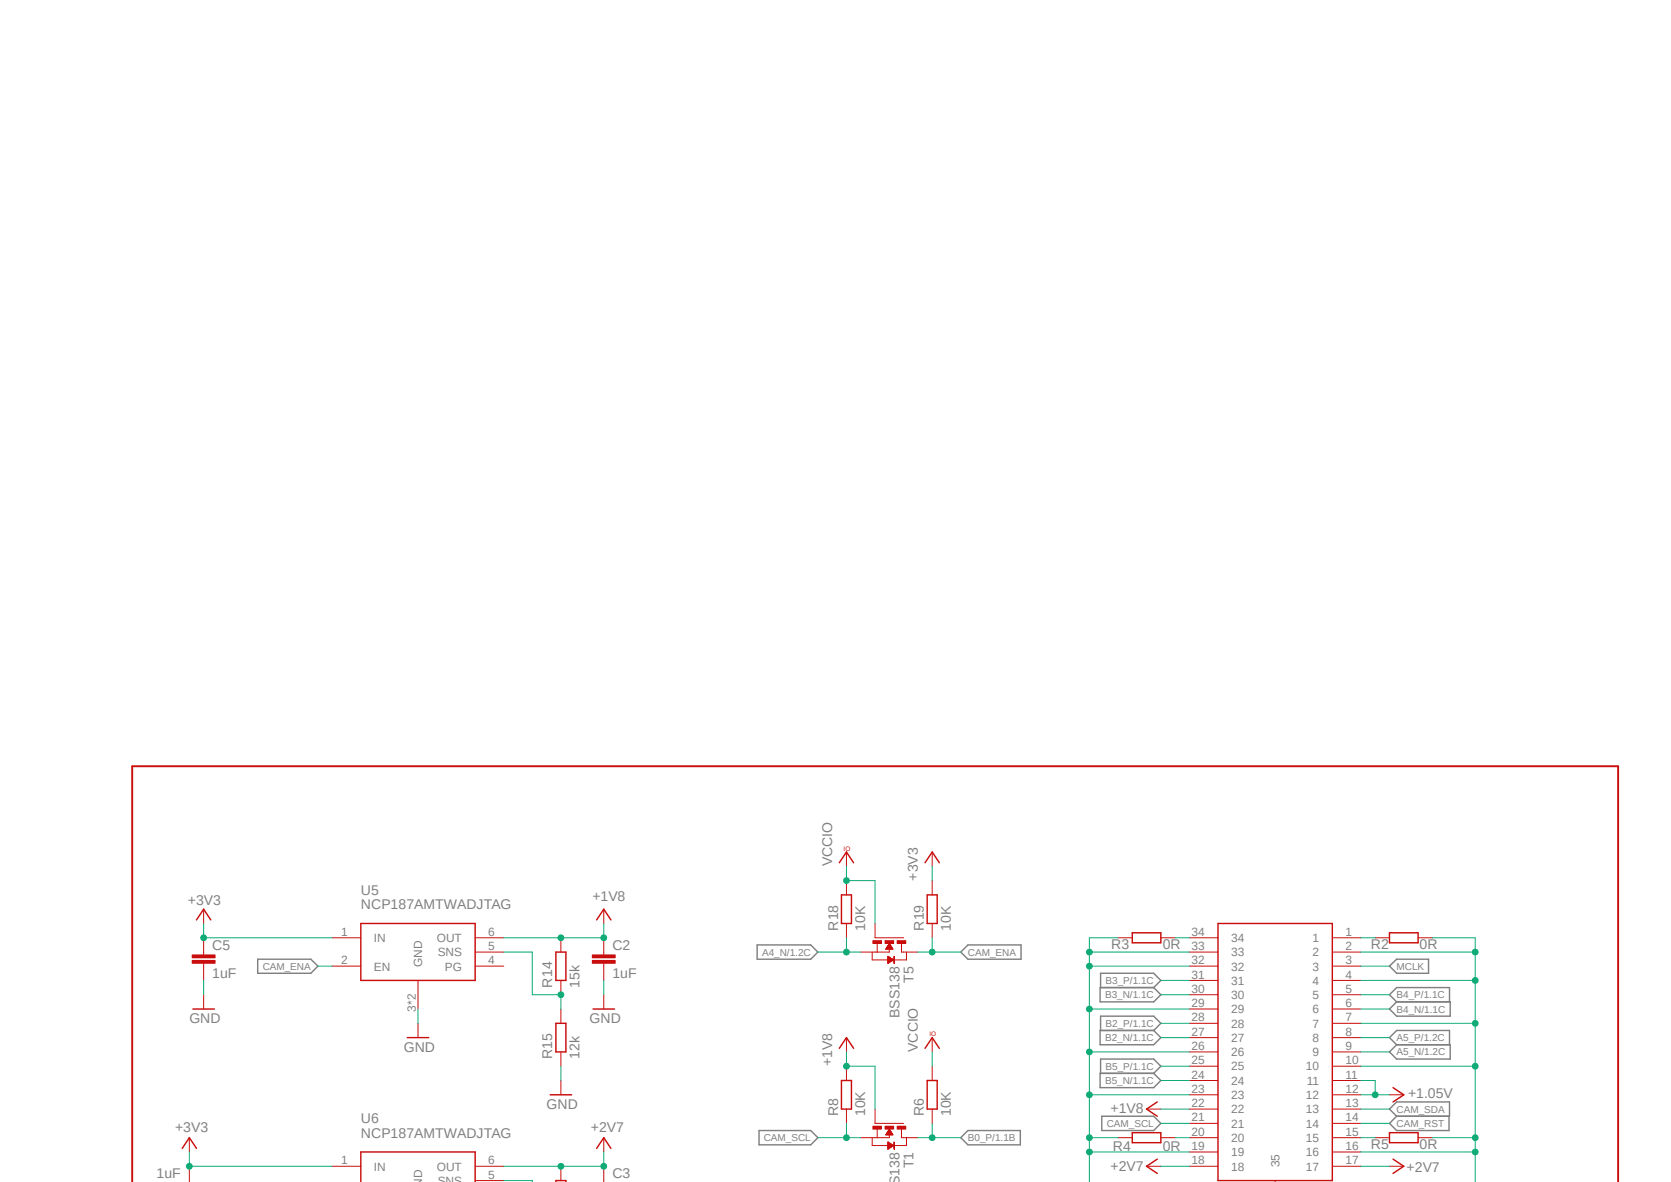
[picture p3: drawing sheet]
<svg xmlns="http://www.w3.org/2000/svg" width="297mm" height="210mm" viewBox="0 0 297 210" stroke-linecap="round" stroke-linejoin="round" font-family="sans-serif">
<path d="M9.1 97.8l142.7 112.1M288 97.8l-142.7 112.1" fill="none" stroke="#fff" stroke-width=".18"/>
<g fill="none" stroke="#808080" stroke-width=".25">
<path d="M45.8 170.4h9.4l1.3 1.3-1.3 1.2h-9.4zM134.6 167.9h9.5l1.3 1.3-1.3 1.2h-9.5zM170.8 169.2l1.2-1.3h9.5v2.5h-9.5zM195.5 175.5h9.6l1.2 1.2-1.2 1.3h-9.6zM195.6 175.5v-2.6h9.5l1.2 1.3-1.2 1.3M247 179.3l1.2-1.3h9.6v2.6h-9.6zM247 171.7l1.2-1.3h5.7v2.5h-5.7zM248.2 178l-1.2-1.3 1.2-1.2h9.4v2.5M195.5 183.1h9.6l1.2 1.3-1.2 1.2h-9.6zM195.5 190.7h9.6l1.2 1.3-1.2 1.3h-9.6zM195.6 183.1v-2.5h9.5l1.2 1.2-1.2 1.3M195.6 190.7v-2.5h9.5l1.2 1.2-1.2 1.3"/>
<path d="M195.8 198.3h9.3l1.2 1.3-1.2 1.3h-9.3zM247 197.1l1.2-1.3h9.4v2.5h-9.4zM248.2 185.6l-1.2-1.2 1.2-1.3h9.4v2.5M248.2 185.6h9.6v2.6h-9.6l-1.2-1.3zM248.2 198.3l-1.2 1.3 1.2 1.3h9.4v-2.6M134.9 200.9h9.2l1.3 1.2-1.3 1.3h-9.2zM172 200.9h9.4v2.5h-9.4l-1.2-1.3z"/>
</g>
<path d="M205.7 195.8l-1.9 1.3 1.9 1.2M247.6 193.3l1.9 1.2-1.9 1.3M205.7 206l-1.9 1.2 1.9 1.3M247.6 206l1.9 1.2-1.9 1.3" fill="none" stroke="#c90d0c" stroke-width=".25"/>
<path d="M155.5 199.6h5.1M203.8 197.1h2.5M247 194.5h2.5M155 202.1v1.4h2.8M155.9 200.6v1.5M158.1 201.6v.5h-2.6M160.2 200.6v1.5h.4M161.1 202.1v1.4h-2.3M203.8 207.2h2.5M247 207.2h2.5" fill="none" stroke="#c90d0c" stroke-width=".18"/>
<path d="M23.5 209.9v-73.8h264.1v73.8" fill="none" stroke="#c90d0c" stroke-width=".34"/>
<path d="M159.5 200.1h1.5v.5h-1.5z" fill-rule="evenodd" fill="#c90d0c"/>
<path d="M159.5 200.1h1.5v.5h-1.5z" fill="none" stroke="#c90d0c" stroke-width=".18"/>
<path d="M157.3 200.1h1.5v.5h-1.5z" fill-rule="evenodd" fill="#c90d0c"/>
<path d="M157.3 200.1h1.5v.5h-1.5z" fill="none" stroke="#c90d0c" stroke-width=".18"/>
<path d="M155.2 200.1h1.5v.5h-1.5z" fill-rule="evenodd" fill="#c90d0c"/>
<path d="M155.2 200.1h1.5v.5h-1.5z" fill="none" stroke="#c90d0c" stroke-width=".18"/>
<path d="M158.9 202.9l.1 1.3z" fill-rule="evenodd" fill="#c90d0c"/>
<g fill="none" stroke="#c90d0c" stroke-width=".18">
<path d="M36.2 161.5v2.6M107.3 161.5v2.6M107.3 169.2v.5M107.3 171.2v.5M107.3 176.7v2.6M150.5 184.4v2.5M150.5 189.4v2.6M150.5 197.1v2.5M155.5 197.1v2.5M165.7 184.4v2.5M165.7 189.4v2.6M165.7 197.1v2.5"/>
<path d="M33.7 202.1v2.6M107.3 202.1v2.6M153 202.1h2.5M157.5 201.6h1.2M157.5 201.5h1.2M157.6 201.5h1M157.6 201.4h1M157.6 201.4h.9M157.6 201.3h.9M157.7 201.3h.8M157.7 201.2h.8M157.7 201.2h.7"/>
<path d="M157.8 201.1h.6M157.8 201h.5M157.8 204.2h.1M157.8 204.1h.1M157.8 204.1h.2M157.8 204h.3M157.8 204h.4M157.8 203.9h.4M157.8 203.9h.5M157.8 203.8h.6M157.8 203.8h.7M157.8 203.7h.8"/>
<path d="M157.8 203.7h.9M157.8 203.6h.9M157.8 203.6h1M157.8 203.5h1M157.8 203.5h.9M157.8 203.4h.8M157.8 203.4h.7M157.8 203.3h.7M157.8 203.2h.6M157.8 203.2h.5M157.8 203.2h.4M157.8 203.1h.4"/>
<path d="M157.8 203.1h.3M157.8 203h.2M157.8 202.9h.1M157.9 201h.4M157.9 200.9h.4M157.9 200.8l.3 .1M158 200.8h.2M158 200.7h.2M158.1 200.6l.6 1h-1.3zM158.1 200.7h.1M158.8 203.5l-1 .7M158.8 203.5l-1-.6v1.3"/>
<path d="M158.9 202.9l.1 1.3zM160.6 202.1h2.6"/>
</g>
<path d="M34.9 163.4l1.3-1.9 1.3 1.9M105.4 179.3h3.8M106 163.4l1.3-1.9 1.3 1.9M149.2 186.3l1.3-1.9 1.2 1.9M149.6 192h1.7v5.1h-1.7zM164.4 186.3l1.3-1.9 1.3 1.9M164.8 192h1.8v5.1h-1.8zM32.4 204l1.3-1.9 1.2 1.9M106 204l1.3-1.9 1.3 1.9" fill="none" stroke="#c90d0c" stroke-width=".25"/>
<path d="M105.3 170.6h4v.6h-4z" fill-rule="evenodd" fill="#c90d0c"/>
<path d="M105.3 170.6h4v.6h-4z" fill="none" stroke="#c90d0c" stroke-width=".18"/>
<path d="M105.3 169.7h4v.5h-4z" fill-rule="evenodd" fill="#c90d0c"/>
<path d="M36.2 169.2v.5M36.2 171.2v.5M105.3 169.7h4v.5h-4zM107.3 166.6v2.6M107.3 171.7v2.5M33.7 207.2v2.7M107.3 207.2v2.7" fill="none" stroke="#c90d0c" stroke-width=".18"/>
<path d="M34.2 170.6h4v.6h-4z" fill-rule="evenodd" fill="#c90d0c"/>
<path d="M34.2 170.6h4v.6h-4z" fill="none" stroke="#c90d0c" stroke-width=".18"/>
<path d="M34.2 169.7h4v.5h-4z" fill-rule="evenodd" fill="#c90d0c"/>
<g fill="none" stroke="#c90d0c" stroke-width=".18">
<path d="M34.2 169.7h4v.5h-4zM36.2 166.6v2.6M36.2 171.7v2.5M36.2 176.7v2.6M99.7 166.6v2.6M99.7 174.2v2.5M99.7 179.3v2.5M155 169.2v1.4h2.8M155.5 166.6h5.1M155.9 167.6v1.6M158.1 168.7v.5h-2.6M160.2 167.6v1.6h.4"/>
<path d="M161.1 169.2v1.4h-2.3M198.7 166.6h2.6M206.3 166.6h2.6M211.4 166.6h5.1M211.4 169.2h5.1M211.4 171.7h5.1M211.4 174.2h5.1M211.4 176.7h5.1M211.4 179.3h5.1M236.8 166.6h5.1M236.8 169.2h5.1M236.8 171.7h5.1"/>
<path d="M236.8 174.2h5.1M236.8 176.7h5.1M236.8 179.3h5.1M244.4 166.6h2.6M252.1 166.6h2.5M74.3 181.8v2.6M99.7 186.9v2.5M99.7 192v2.5M211.4 181.8h5.1M211.4 184.4h5.1M211.4 186.9h5.1M211.4 189.4h5.1"/>
<path d="M211.4 192h5.1M211.4 194.5h5.1M211.4 197.1h5.1M211.4 199.6h5.1M236.8 181.8h5.1M236.8 184.4h5.1M236.8 186.9h5.1M236.8 189.4h5.1M236.8 192h5.1M236.8 194.5h5.1M236.8 197.1h5.1M236.8 199.6h5.1"/>
<path d="M99.7 207.2v2.6M198.7 202.1h2.6M206.3 202.1h2.6M211.4 202.1h5.1M211.4 204.7h5.1M211.4 207.2h5.1M226.7 209.8v.1M236.8 202.1h5.1M236.8 204.7h5.1M236.8 207.2h5.1M244.4 202.1h2.6M252.1 202.1h2.5"/>
</g>
<path d="M34.3 179.3h3.8M98.8 169.2h1.8v5h-1.8zM201.3 165.7h5v1.8h-5zM216.5 164.1h20.3v45.7h-20.3zM247 165.7h5.1v1.8h-5.1zM72.4 184.4h3.8M97.8 194.5h3.8M98.8 181.8h1.8v5.1h-1.8zM98.8 209.9v-.1h1.8v.1M201.3 201.3h5v1.7h-5zM247 201.3h5.1v1.7h-5.1z" fill="none" stroke="#c90d0c" stroke-width=".25"/>
<path d="M159.5 167.1h1.5v.5h-1.5z" fill-rule="evenodd" fill="#c90d0c"/>
<path d="M159.5 167.1h1.5v.5h-1.5z" fill="none" stroke="#c90d0c" stroke-width=".18"/>
<path d="M157.3 167.1h1.5v.5h-1.5z" fill-rule="evenodd" fill="#c90d0c"/>
<path d="M157.3 167.1h1.5v.5h-1.5z" fill="none" stroke="#c90d0c" stroke-width=".18"/>
<path d="M155.2 167.1h1.5v.5h-1.5z" fill-rule="evenodd" fill="#c90d0c"/>
<path d="M155.2 167.1h1.5v.5h-1.5z" fill="none" stroke="#c90d0c" stroke-width=".18"/>
<path d="M158.9 169.9l.1 1.3z" fill-rule="evenodd" fill="#c90d0c"/>
<g fill="none" stroke="#c90d0c" stroke-width=".18">
<path d="M150.5 151.4v2.5M150.5 156.5v2.5M165.7 151.4v2.5M165.7 156.5v2.5M59.1 166.6h5M59.1 171.7h5M74.3 174.2v5.1M84.5 169.2h5M84.5 166.6h5M84.5 171.7h5M150.5 164.1v2.5M153 169.2h2.5"/>
<path d="M155.5 164.1v2.5M157.5 168.6h1.2M157.5 168.5h1.2M157.6 168.5h1M157.6 168.4h1M157.6 168.4h.9M157.6 168.3h.9M157.7 168.3h.8M157.7 168.2h.8M157.7 168.2h.7M157.8 168.1h.6M157.8 168h.5"/>
<path d="M157.8 169.9v1.3M157.8 169.9l1 .7M157.8 171.2h.1M157.8 171.1h.1M157.8 171.1h.2M157.8 171h.3M157.8 170.9h.4M157.8 170.9h.5M157.8 170.8h.6M157.8 170.8h.7M157.8 170.7h.8M157.8 170.6h.9"/>
<path d="M157.8 170.6h1M157.8 170.5h1M157.8 170.4h.9M157.8 170.3h.7M157.8 170.3h.6M157.8 170.2h.5M157.8 170.1h.4M157.8 170.1h.3M157.8 170h.2M157.8 169.9h.1M157.9 168h.4M157.9 167.9h.4"/>
<path d="M157.9 167.9h.3M157.9 167.8h.3M158 167.8h.2M158.1 167.6l.6 1.1-1.3-.1zM158.1 167.7h.1M158.8 170.6l-1 .6M158.9 169.9l.1 1.3zM160.6 169.2h2.6M165.7 164.1v2.5M59.1 207.2h5M84.5 207.2h5M84.5 209.8h5"/>
</g>
<path d="M149.2 153.3l1.3-1.9 1.2 1.9M149.6 159h1.7v5.1h-1.7zM164.4 153.3l1.3-1.9 1.3 1.9M164.8 159h1.8v5.1h-1.8zM64.1 164.1h20.4v10.1h-20.4zM64.1 209.9v-5.2h20.4v5.2" fill="none" stroke="#c90d0c" stroke-width=".25"/>
<path d="M193.6 171.7h17.8M206.3 174.2h5.1M206.3 176.7h5.1M211.4 169.2h-17.8v40.7M241.9 176.7h5.1M241.9 179.3h5.1M206.3 181.8h5.1M206.3 184.4h5.1M206.3 189.4h5.1M206.3 192h5.1M241.9 184.4h5.1M241.9 186.9h5.1" fill="none" stroke="#0dab76" stroke-width=".18"/>
<circle cx="193.6" cy="171.7" r=".51" fill="#0dab76"/>
<g fill="none" stroke="#0dab76" stroke-width=".18">
<path d="M193.6 179.3h17.8"/>
<circle cx="193.6" cy="171.7" r=".51"/>
</g>
<circle cx="193.6" cy="179.3" r=".51" fill="#0dab76"/>
<g fill="none" stroke="#0dab76" stroke-width=".18">
<path d="M193.6 186.9h17.8"/>
<circle cx="193.6" cy="179.3" r=".51"/>
</g>
<circle cx="193.6" cy="186.9" r=".51" fill="#0dab76"/>
<g fill="none" stroke="#0dab76" stroke-width=".18">
<path d="M193.6 194.5h17.8"/>
<circle cx="193.6" cy="186.9" r=".51"/>
</g>
<circle cx="193.6" cy="194.5" r=".51" fill="#0dab76"/>
<g fill="none" stroke="#0dab76" stroke-width=".18">
<path d="M193.6 204.7h17.8"/>
<circle cx="193.6" cy="194.5" r=".51"/>
</g>
<circle cx="193.6" cy="204.7" r=".51" fill="#0dab76"/>
<g fill="none" stroke="#0dab76" stroke-width=".18">
<path d="M198.7 166.6h-5.1v2.6"/>
<circle cx="193.6" cy="204.7" r=".51"/>
</g>
<circle cx="193.6" cy="169.2" r=".51" fill="#0dab76"/>
<g fill="none" stroke="#0dab76" stroke-width=".18">
<path d="M193.6 202.1h5.1"/>
<circle cx="193.6" cy="169.2" r=".51"/>
</g>
<circle cx="193.6" cy="202.1" r=".51" fill="#0dab76"/>
<g fill="none" stroke="#0dab76" stroke-width=".18">
<path d="M241.9 169.2h20.3v40.7M241.9 174.2h20.3"/>
<circle cx="193.6" cy="202.1" r=".51"/>
</g>
<circle cx="262.2" cy="174.2" r=".51" fill="#0dab76"/>
<g fill="none" stroke="#0dab76" stroke-width=".18">
<path d="M241.9 181.8h20.3"/>
<circle cx="262.2" cy="174.2" r=".51"/>
</g>
<circle cx="262.2" cy="181.8" r=".51" fill="#0dab76"/>
<g fill="none" stroke="#0dab76" stroke-width=".18">
<path d="M241.9 189.4h20.3"/>
<circle cx="262.2" cy="181.8" r=".51"/>
</g>
<circle cx="262.2" cy="189.4" r=".51" fill="#0dab76"/>
<g fill="none" stroke="#0dab76" stroke-width=".18">
<path d="M241.9 204.7h20.3"/>
<circle cx="262.2" cy="189.4" r=".51"/>
</g>
<circle cx="262.2" cy="204.7" r=".51" fill="#0dab76"/>
<g fill="none" stroke="#0dab76" stroke-width=".18">
<path d="M254.6 166.6h7.6v2.6"/>
<circle cx="262.2" cy="204.7" r=".51"/>
</g>
<circle cx="262.2" cy="169.2" r=".51" fill="#0dab76"/>
<g fill="none" stroke="#0dab76" stroke-width=".18">
<path d="M254.6 202.1h7.6"/>
<circle cx="262.2" cy="169.2" r=".51"/>
</g>
<circle cx="262.2" cy="202.1" r=".51" fill="#0dab76"/>
<g fill="none" stroke="#0dab76" stroke-width=".18">
<path d="M36.2 174.2v2.5M74.3 179.3v2.5M107.3 174.2v2.5M99.7 189.4v2.6M150.5 199.6v2.5M206.3 199.6h5.1M241.9 197.1h5.1M145.4 202.1h7.6"/>
<circle cx="262.2" cy="202.1" r=".51"/>
</g>
<circle cx="150.4" cy="202.1" r=".51" fill="#0dab76"/>
<g fill="none" stroke="#0dab76" stroke-width=".18">
<path d="M150.5 186.9v2.5h5v7.7M206.3 197.1h5.1"/>
<circle cx="150.4" cy="202.1" r=".51"/>
</g>
<circle cx="150.4" cy="189.4" r=".51" fill="#0dab76"/>
<g fill="none" stroke="#0dab76" stroke-width=".18">
<path d="M107.3 164.1v2.5h-17.8"/>
<circle cx="150.4" cy="189.4" r=".51"/>
</g>
<circle cx="107.3" cy="166.6" r=".51" fill="#0dab76"/>
<circle cx="107.3" cy="166.6" r=".51" fill="none" stroke="#0dab76" stroke-width=".18"/>
<circle cx="99.7" cy="166.6" r=".51" fill="#0dab76"/>
<g fill="none" stroke="#0dab76" stroke-width=".18">
<path d="M241.9 171.7h5.1M241.9 194.5h5.1M241.9 192h2.5v2.5"/>
<circle cx="99.7" cy="166.6" r=".51"/>
</g>
<circle cx="244.4" cy="194.5" r=".51" fill="#0dab76"/>
<g fill="none" stroke="#0dab76" stroke-width=".18">
<path d="M107.3 204.7v2.5h-17.8M206.3 207.2h5.1"/>
<circle cx="244.4" cy="194.5" r=".51"/>
</g>
<circle cx="107.3" cy="207.2" r=".51" fill="#0dab76"/>
<circle cx="107.3" cy="207.2" r=".51" fill="none" stroke="#0dab76" stroke-width=".18"/>
<circle cx="99.7" cy="207.2" r=".51" fill="#0dab76"/>
<g fill="none" stroke="#0dab76" stroke-width=".18">
<path d="M165.7 199.6v2.5M163.2 202.1h7.6M241.9 207.2h5.1"/>
<circle cx="99.7" cy="207.2" r=".51"/>
</g>
<circle cx="165.7" cy="202.1" r=".51" fill="#0dab76"/>
<g fill="none" stroke="#0dab76" stroke-width=".18">
<path d="M33.7 204.7v2.5h25.4"/>
<circle cx="165.7" cy="202.1" r=".51"/>
</g>
<circle cx="33.7" cy="207.2" r=".51" fill="#0dab76"/>
<g fill="none" stroke="#0dab76" stroke-width=".18">
<path d="M36.2 164.1v2.5h22.9"/>
<circle cx="33.7" cy="207.2" r=".51"/>
</g>
<circle cx="36.2" cy="166.6" r=".51" fill="#0dab76"/>
<g fill="none" stroke="#0dab76" stroke-width=".18">
<path d="M150.5 153.9v2.6h5v7.6M165.7 153.9v2.6M165.7 186.9v2.5"/>
<circle cx="36.2" cy="166.6" r=".51"/>
</g>
<circle cx="150.4" cy="156.5" r=".51" fill="#0dab76"/>
<g fill="none" stroke="#0dab76" stroke-width=".18">
<path d="M163.2 169.2h7.6M165.7 166.6v2.6"/>
<circle cx="150.4" cy="156.5" r=".51"/>
</g>
<circle cx="165.7" cy="169.2" r=".51" fill="#0dab76"/>
<g fill="none" stroke="#0dab76" stroke-width=".18">
<path d="M56.5 171.7h2.6M94.6 176.7h5.1v2.6M208.9 166.6h2.5M241.9 166.6h2.5M208.9 202.1h2.5M241.9 202.1h2.5"/>
<circle cx="165.7" cy="169.2" r=".51"/>
</g>
<circle cx="99.7" cy="176.7" r=".51" fill="#0dab76"/>
<g fill="none" stroke="#0dab76" stroke-width=".18">
<path d="M89.5 169.2h5.1v7.5M145.4 169.2h7.6M150.5 166.6v2.6M241.9 199.6h5.1M89.5 209.8h5.1v.1"/>
<circle cx="99.7" cy="176.7" r=".51"/>
</g>
<circle cx="150.4" cy="169.2" r=".51" fill="#0dab76"/>
<circle cx="150.4" cy="169.2" r=".51" fill="none" stroke="#0dab76" stroke-width=".18"/>
<g font-size="2.5" fill="#808080">
<text x="147.9" y="153.9" transform="rotate(-90 147.9 153.9)">VCCIO</text>
<text x="33.4" y="160.8">+3V3</text>
<text x="64.1" y="161.5">NCP187AMTWADJTAG</text>
<text x="64.1" y="159">U5</text>
<text x="105.3" y="160">+1V8</text>
<text x="163.2" y="156.5" transform="rotate(-90 163.2 156.5)">+3V3</text>
<text x="149" y="165.4" transform="rotate(-90 149 165.4)">R18</text>
<text x="153.8" y="165.4" transform="rotate(-90 153.8 165.4)">10K</text>
<text x="164.2" y="165.4" transform="rotate(-90 164.2 165.4)">R19</text>
<text x="169" y="165.4" transform="rotate(-90 169 165.4)">10K</text>
<text x="37.7" y="173.8">1uF</text>
<text x="37.7" y="168.8">C5</text>
<text x="108.8" y="173.8">1uF</text>
<text x="108.8" y="168.8">C2</text>
<text x="197.5" y="168.6">R3</text>
<text x="206.7" y="168.7">0R</text>
<text x="243.7" y="168.7">R2</text>
<text x="252.3" y="168.7">0R</text>
<text x="98.2" y="175.5" transform="rotate(-90 98.2 175.5)">R14</text>
<text x="103" y="175.5" transform="rotate(-90 103 175.5)">15k</text>
<text x="162.4" y="174.6" transform="rotate(-90 162.4 174.6)">T5</text>
<text x="33.7" y="181.8">GND</text>
<text x="104.8" y="181.8">GND</text>
<text x="159.9" y="180.9" transform="rotate(-90 159.9 180.9)">BSS138</text>
<text x="71.8" y="186.9">GND</text>
<text x="98.2" y="188.2" transform="rotate(-90 98.2 188.2)">R15</text>
<text x="103" y="188.2" transform="rotate(-90 103 188.2)">12k</text>
<text x="147.9" y="189.4" transform="rotate(-90 147.9 189.4)">+1V8</text>
<text x="163.2" y="186.9" transform="rotate(-90 163.2 186.9)">VCCIO</text>
<text x="97.2" y="197.1">GND</text>
<text x="197.4" y="197.8">+1V8</text>
<text x="250.3" y="195">+1.05V</text>
<text x="31.1" y="201.1">+3V3</text>
<text x="64.1" y="202.1">NCP187AMTWADJTAG</text>
<text x="64.1" y="199.6">U6</text>
<text x="105" y="201.1">+2V7</text>
<text x="149" y="198.3" transform="rotate(-90 149 198.3)">R8</text>
<text x="153.8" y="198.3" transform="rotate(-90 153.8 198.3)">10K</text>
<text x="164.2" y="198.3" transform="rotate(-90 164.2 198.3)">R6</text>
<text x="169" y="198.3" transform="rotate(-90 169 198.3)">10K</text>
<text x="27.8" y="209.4">1uF</text>
<text x="108.8" y="209.4">C3</text>
<text x="162.4" y="207.6" transform="rotate(-90 162.4 207.6)">T1</text>
<text x="197.4" y="208">+2V7</text>
<text x="197.8" y="204.4">R4</text>
<text x="206.7" y="204.4">0R</text>
<text x="243.7" y="204.2">R5</text>
<text x="250" y="208.2">+2V7</text>
<text x="252.3" y="204.2">0R</text>
<text x="159.9" y="210.5" transform="rotate(-90 159.9 210.5)">S138</text>
</g>
<g font-size="2.1" fill="#808080">
<text x="60.6" y="166.2">1</text>
<text x="66.5" y="167.4">IN</text>
<text x="77.6" y="167.4">OUT</text>
<text x="86.8" y="166.2">6</text>
<text x="211.8" y="166.2">34</text>
<text x="218.8" y="167.4">34</text>
<text x="233.3" y="167.4">1</text>
<text x="239.1" y="166.2">1</text>
<text x="60.6" y="171.3">2</text>
<text x="66.5" y="172.5">EN</text>
<text x="75.1" y="171.9" transform="rotate(-90 75.1 171.9)">GND</text>
<text x="77.8" y="169.9">SNS</text>
<text x="79.1" y="172.5">PG</text>
<text x="86.8" y="168.8">5</text>
<text x="86.8" y="171.3">4</text>
<text x="211.8" y="173.9">31</text>
<text x="211.8" y="171.3">32</text>
<text x="211.8" y="168.8">33</text>
<text x="218.8" y="172.5">32</text>
<text x="218.8" y="169.9">33</text>
<text x="233.3" y="169.9">2</text>
<text x="233.3" y="172.5">3</text>
<text x="239.1" y="168.8">2</text>
<text x="239.1" y="171.3">3</text>
<text x="239.1" y="173.9">4</text>
<text x="73.9" y="179.7" transform="rotate(-90 73.9 179.7)">3*2</text>
<text x="211.8" y="178.9">29</text>
<text x="211.8" y="176.4">30</text>
<text x="218.8" y="177.5">30</text>
<text x="218.8" y="175">31</text>
<text x="233.3" y="175">4</text>
<text x="233.3" y="177.5">5</text>
<text x="239.1" y="176.4">5</text>
<text x="239.1" y="178.9">6</text>
<text x="211.8" y="184">27</text>
<text x="211.8" y="181.5">28</text>
<text x="218.8" y="185.1">27</text>
<text x="218.8" y="182.6">28</text>
<text x="218.8" y="180">29</text>
<text x="233.3" y="180">6</text>
<text x="233.3" y="182.6">7</text>
<text x="233.3" y="185.1">8</text>
<text x="239.1" y="181.5">7</text>
<text x="239.1" y="184">8</text>
<text x="211.8" y="191.6">24</text>
<text x="211.8" y="189.1">25</text>
<text x="211.8" y="186.6">26</text>
<text x="218.8" y="190.2">25</text>
<text x="218.8" y="187.7">26</text>
<text x="232.1" y="190.2">10</text>
<text x="233.3" y="187.7">9</text>
<text x="239.1" y="186.6">9</text>
<text x="239.1" y="189.1">10</text>
<text x="239.1" y="191.6">11</text>
<text x="211.8" y="196.7">22</text>
<text x="211.8" y="194.2">23</text>
<text x="218.8" y="197.8">22</text>
<text x="218.8" y="195.3">23</text>
<text x="218.8" y="192.7">24</text>
<text x="232.1" y="195.3">12</text>
<text x="232.1" y="197.8">13</text>
<text x="232.3" y="192.7">11</text>
<text x="239.1" y="194.2">12</text>
<text x="239.1" y="196.7">13</text>
<text x="211.8" y="201.8">20</text>
<text x="211.8" y="199.3">21</text>
<text x="218.8" y="202.9">20</text>
<text x="218.8" y="200.4">21</text>
<text x="232.1" y="200.4">14</text>
<text x="232.1" y="202.9">15</text>
<text x="239.1" y="199.3">14</text>
<text x="239.1" y="201.8">15</text>
<text x="60.6" y="206.9">1</text>
<text x="66.5" y="208">IN</text>
<text x="77.6" y="208">OUT</text>
<text x="86.8" y="209.4">5</text>
<text x="86.8" y="206.9">6</text>
<text x="211.8" y="206.9">18</text>
<text x="211.8" y="204.3">19</text>
<text x="218.8" y="208">18</text>
<text x="218.8" y="205.4">19</text>
<text x="227.4" y="207.4" transform="rotate(-90 227.4 207.4)">35</text>
<text x="232.1" y="205.4">16</text>
<text x="232.1" y="208">17</text>
<text x="239.1" y="204.3">16</text>
<text x="239.1" y="206.9">17</text>
<text x="75.1" y="210.9" transform="rotate(-90 75.1 210.9)">ND</text>
<text x="77.8" y="210.5">SNS</text>
</g>
<g font-size="1.8" fill="#808080">
<text x="46.7" y="172.3">CAM_ENA</text>
<text x="135.5" y="169.8">A4_N/1.2C</text>
<text x="172" y="169.8">CAM_ENA</text>
<text x="248.2" y="172.3">MCLK</text>
<text x="196.4" y="177.4">B3_N/1.1C</text>
<text x="196.5" y="174.9">B3_P/1.1C</text>
<text x="248.2" y="177.4">B4_P/1.1C</text>
<text x="248.2" y="179.9">B4_N/1.1C</text>
<text x="196.4" y="185">B2_N/1.1C</text>
<text x="196.5" y="182.5">B2_P/1.1C</text>
<text x="248.2" y="185">A5_P/1.2C</text>
<text x="196.5" y="190.1">B5_P/1.1C</text>
<text x="248.2" y="187.5">A5_N/1.2C</text>
<text x="196.4" y="192.6">B5_N/1.1C</text>
<text x="248.2" y="197.7">CAM_SDA</text>
<text x="135.8" y="202.8">CAM_SCL</text>
<text x="172" y="202.8">B0_P/1.1B</text>
<text x="196.7" y="200.2">CAM_SCL</text>
<text x="248.2" y="200.2">CAM_RST</text>
</g>
<g font-size="1.1" fill="#c90d0c">
<text x="149.9" y="151.1">IO</text>
<text x="165.2" y="184.1">IO</text>
</g>
</svg>
